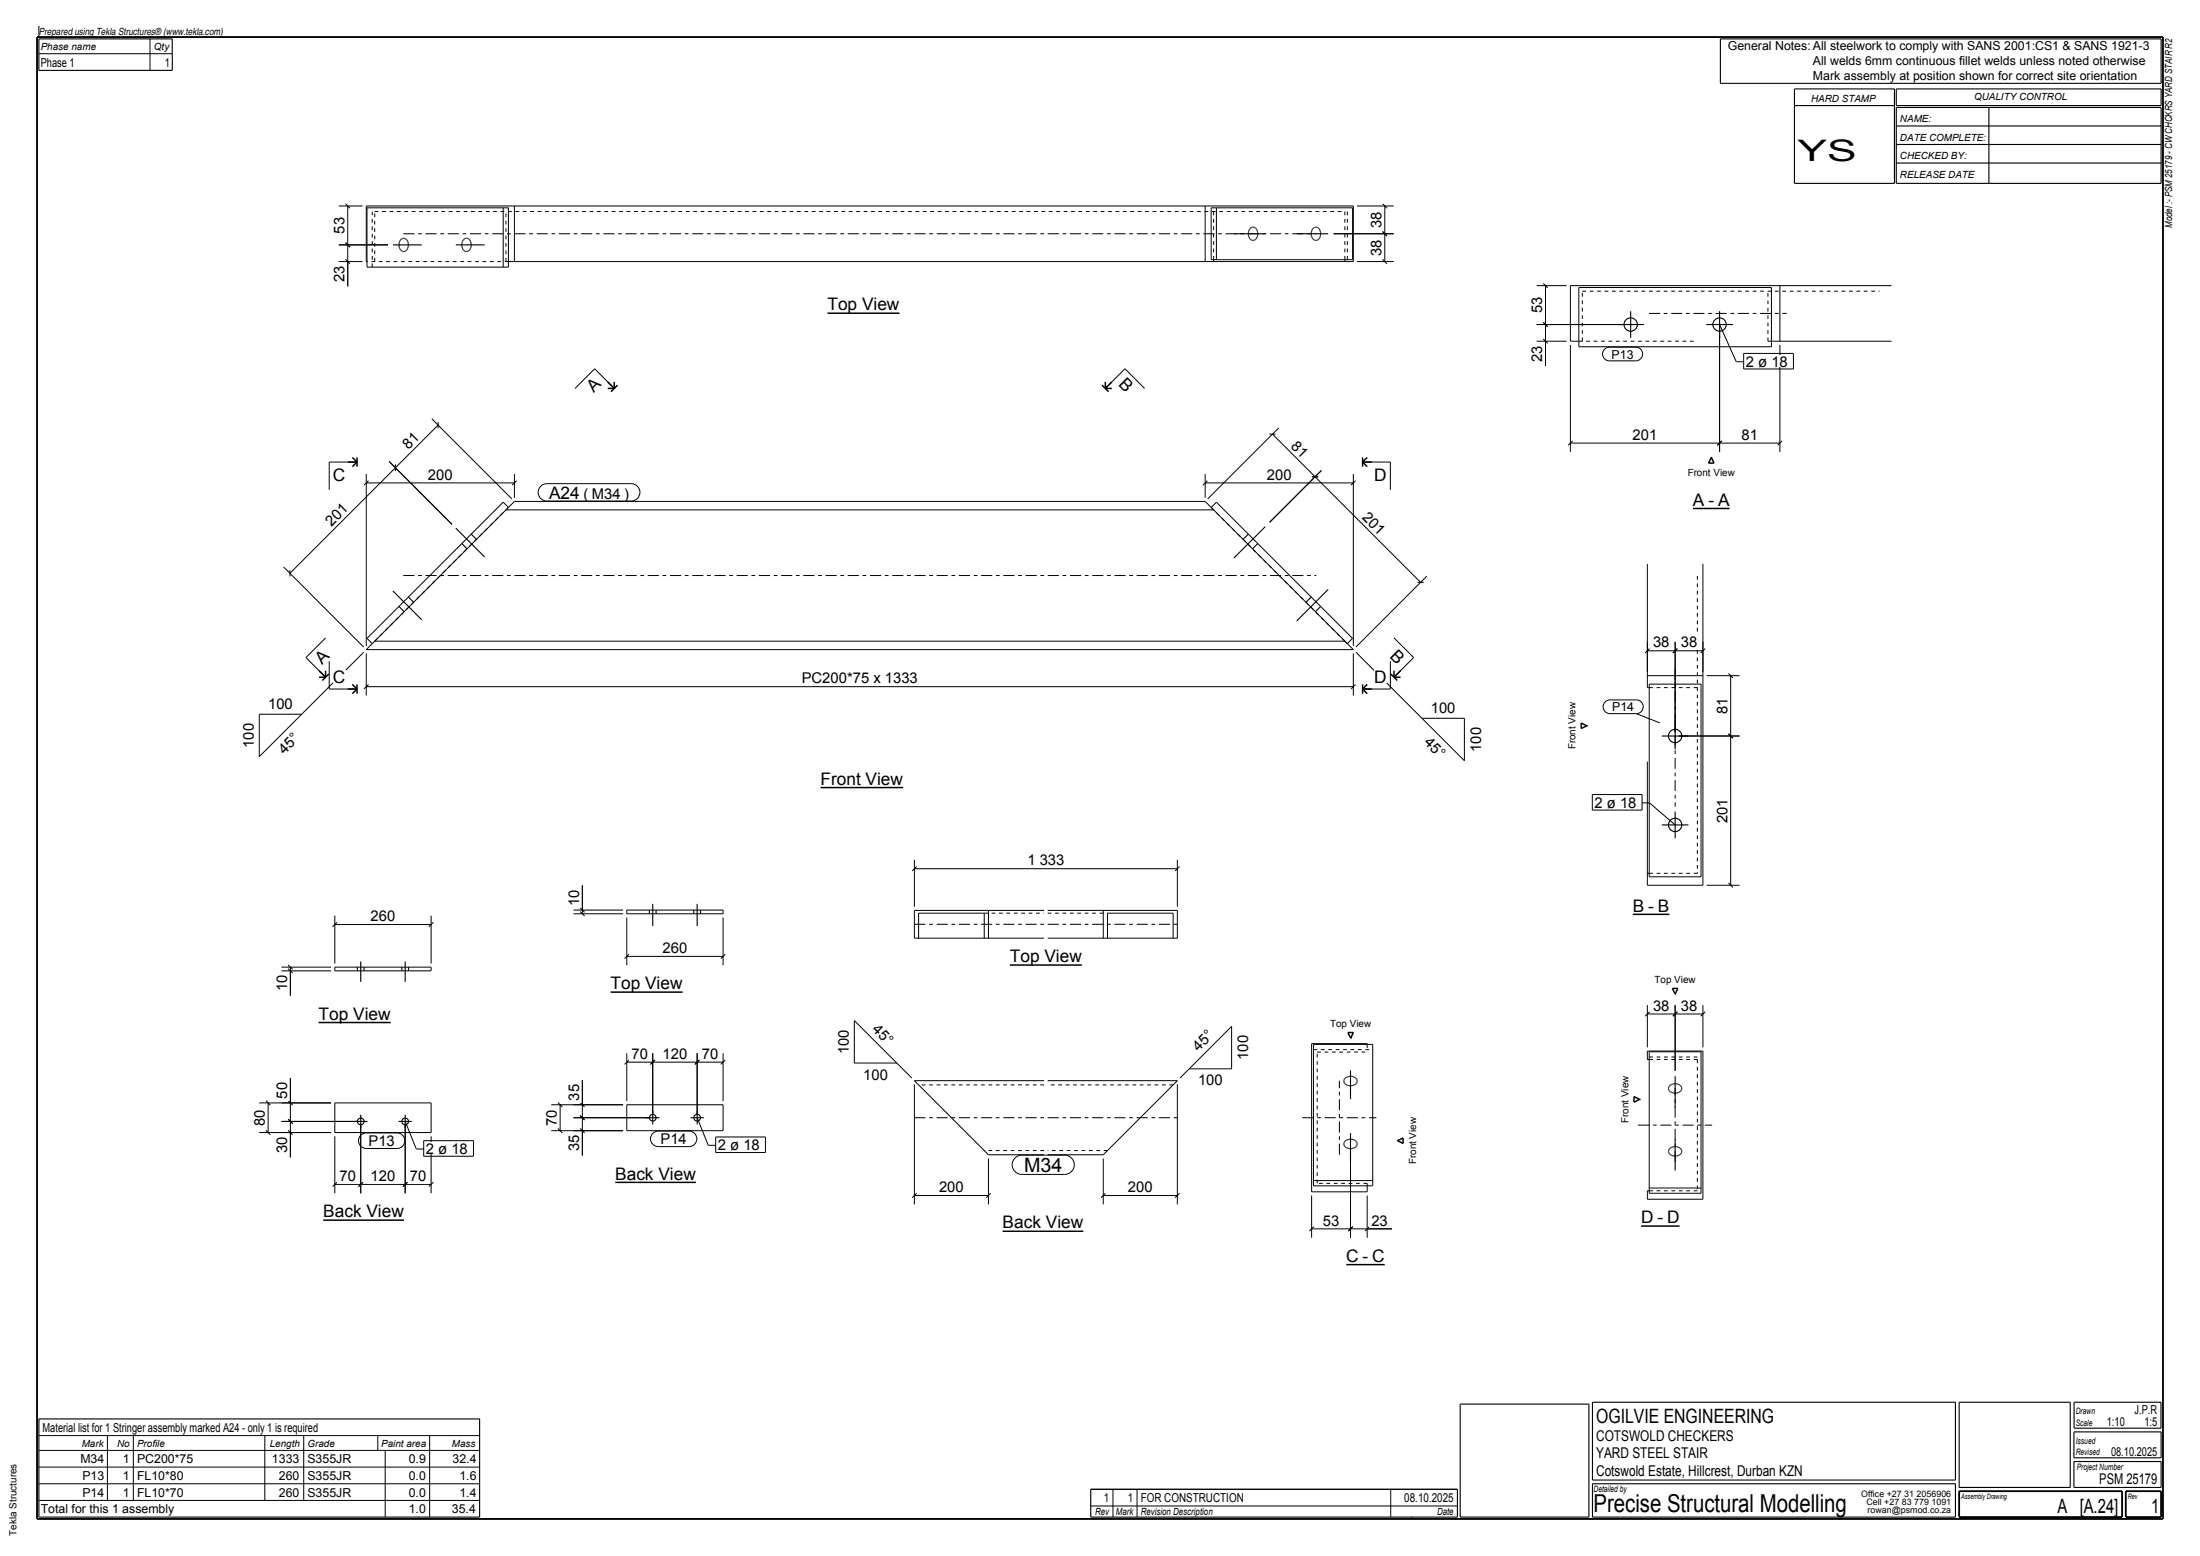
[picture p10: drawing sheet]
<svg xmlns="http://www.w3.org/2000/svg" width="594mm" height="420mm" viewBox="0 0 594 420" stroke-linecap="round" stroke-linejoin="round" font-family="sans-serif">
<path d="M10 10h574v400h-574z" fill="none" stroke="#000" stroke-width=".5"/>
<path d="M221.5 212.6h22.3" fill="none" stroke="#000" stroke-width=".4"/>
<path d="M221.5 208.3h22.3v3.5h-22.3z" fill-rule="evenodd" fill="#fefefb"/>
<path d="M223.4 84.5h19.5" fill="none" stroke="#000" stroke-width=".4"/>
<path d="M223.4 80.3h19.5v3.5h-19.5z" fill-rule="evenodd" fill="#fefefb"/>
<path d="M440.9 246.8h9.8" fill="none" stroke="#000" stroke-width=".4"/>
<g fill="#fefefb">
<path d="M440.9 242.6h3.1v3.4h-3.1z" fill-rule="evenodd"/>
<path d="M445 242.6h1.6v3.4h-1.6z" fill-rule="evenodd"/>
<path d="M447.6 242.6h3.1v3.4h-3.1z" fill-rule="evenodd"/>
</g>
<path d="M457.1 137.2h9.9M426.9 195.1l1.5 .8-1.5 .8z" fill="none" stroke="#000" stroke-width=".4"/>
<g fill="#fefefb">
<path d="M457.1 133h3.1v3.5h-3.1z" fill-rule="evenodd"/>
<path d="M461.3 133h1.5v3.5h-1.5z" fill-rule="evenodd"/>
<path d="M463.9 133h3.1v3.5h-3.1z" fill-rule="evenodd"/>
</g>
<path d="M462 123.5l.8 1.5h-1.5zM363.5 341.3h10.4" fill="none" stroke="#000" stroke-width=".4"/>
<g fill="#fefefb">
<path d="M363.5 337.1h3.4v3.5h-3.4z" fill-rule="evenodd"/>
<path d="M367.9 337.1h1.6v3.5h-1.6z" fill-rule="evenodd"/>
<path d="M370.5 337.1h3.4v3.5h-3.4z" fill-rule="evenodd"/>
</g>
<path d="M363.9 278.7h1.5l-.7 1.5zM377.3 307.9l1.5-.8v1.5zM443.1 331h10.4" fill="none" stroke="#000" stroke-width=".4"/>
<g fill="#fefefb">
<path d="M443.1 326.7h3.4v3.5h-3.4z" fill-rule="evenodd"/>
<path d="M447.5 326.7h1.6v3.5h-1.6z" fill-rule="evenodd"/>
<path d="M450.1 326.7h3.4v3.5h-3.4z" fill-rule="evenodd"/>
</g>
<path d="M86 276h19.5M451.5 266.8h1.5l-.7 1.5zM441.2 296l1.5 .7-1.5 .8z" fill="none" stroke="#000" stroke-width=".4"/>
<path d="M86 271.8h19.5v3.5h-19.5z" fill-rule="evenodd" fill="#fefefb"/>
<path d="M87.3 329.3h21.8" fill="none" stroke="#000" stroke-width=".4"/>
<path d="M87.3 325.1h21.8v3.5h-21.8z" fill-rule="evenodd" fill="#fefefb"/>
<path d="M164.9 267.8h19.4" fill="none" stroke="#000" stroke-width=".4"/>
<path d="M164.9 263.5h19.4v3.5h-19.4z" fill-rule="evenodd" fill="#fefefb"/>
<path d="M166.1 319.1h21.8" fill="none" stroke="#000" stroke-width=".4"/>
<path d="M166.1 314.9h21.8v3.5h-21.8z" fill-rule="evenodd" fill="#fefefb"/>
<path d="M272.7 260.5h19.4" fill="none" stroke="#000" stroke-width=".4"/>
<path d="M272.7 256.2h19.4v3.5h-19.4z" fill-rule="evenodd" fill="#fefefb"/>
<path d="M270.7 332.3h21.8" fill="none" stroke="#000" stroke-width=".4"/>
<path d="M270.7 328.1h21.8v3.5h-21.8z" fill-rule="evenodd" fill="#fefefb"/>
<g fill="none" stroke="#000" stroke-width=".27" stroke-dasharray="1 1 1 1" stroke-linecap="butt">
<path d="M101.2 57.1h261.9M100.5 72.1v-16M101.2 70.6v-13.5M136.6 70.6v-13.5M137.3 70.6h-38.2M327.7 70.1v-13M363.1 70.1v-13M363.8 70.1v-14M427.2 78.6h80.3M426.3 92.1h31.1M427.2 92.1v-13.5M477.3 92.1v-13.5"/>
<path d="M478.3 92.1h-1M137.3 137l-36.8 36.7M327.7 137.6l-.7-.6M458.3 155.5v80.2M363.1 173.1l-35.4-35.5M363.8 173.7l-.7-.6M445.3 185.6h13M445.3 235.7h13M265.7 246.5h16.2M282.9 246.5h16.1M281.9 292.8h-33.9M316.7 292.8h-33.8"/>
<path d="M354.6 283.3h16M355.6 284h13.5M369.1 281.9v2.1M445.3 285.3h14M445.3 286h13M458.3 286v35.4M281.9 310.6h-16.2M299 310.6h-16.1M355.6 319.4v-35.4M369.1 319.4h-13.5M369.1 320.1v-.7M445.3 321.4h13"/>
</g>
<g fill="none" stroke="#000" stroke-width=".27">
<path d="M10.5 7v3M10.5 14.5h36M40.5 10.5v8.5M91.5 55.6h6.4M93.3 55l1.2 1.2M93.9 55.6v21.7M99.1 56.1h38.2v16h-38.2zM135.9 56.1v16M138.9 55.6v15M325.4 55.6v15M327 56.1h38.2v14h-38.2zM328.4 56.1v14"/>
<path d="M366.4 55.6h9.9M373.3 55l1.2 1.2M373.9 55.6v15M91.5 70.6h6.4M91.5 66.1h13.3M93.3 65.5l1.2 1.2M93.3 70l1.2 1.2M99.1 70.6h-.2v-15h266.5v15h-228.1M327.7 70.1v.5M360.1 63.1h16.2M363.1 70.1v.5M366.4 70.6h9.9"/>
<path d="M373.3 62.5l1.2 1.2M373.3 70l1.2 1.2M414.9 77.1h8.1M416.7 76.5l1.2 1.2M417.3 77.1v21.7M426.3 77.6h52v16h-52zM480.6 77.1v15M510.7 77.1h-86.7v15h2.3M414.9 92.1h8.1M414.9 87.6h24.4M416.7 87l1.2 1.2M416.7 91.5l1.2 1.2"/>
<path d="M424 93.1v28.9M464.3 88.6v33.4M464.3 87.6l4.5 10h2M478.3 92.1h32.4M480.6 93.1v28.9M116.6 113l21.6 21.6M118.3 114.7l-40 40M118.3 113.9v1.7M155.2 104.9l5.4-5.4 5.3 5.4M298.4 104.9l5.3-5.4 5.3 5.4M342.7 117.2h1.7M343.6 117.2l40 40"/>
<path d="M345.3 115.5l-19.2 19.1M424 119.6h56.6M424.6 119l-1.2 1.2M464.9 119l-1.2 1.2M481.2 119l-1.2 1.2M96.4 124.7h-7.5v7.5M98.9 127.9v46.4M98.9 130.3h40M99.5 129.7l-1.2 1.2M105.1 124.6l16.9 16.9M106.8 125.4v1.7M136.6 137.6h191.1"/>
<path d="M137.3 137l-1.4-1.5-36.8 36.8 1.4 1.4M138.9 135.3h186.5l40 40h-266.5zM138.9 127.9v6.4M139.5 129.7l-1.2 1.2M325.4 127.9v6.4M325.4 130.3h40M326 129.7l-1.2 1.2M327 137l1.4-1.5 36.8 36.8-1.4 1.4M354.2 128.7h1.7M356.8 127l-14 14M365.4 127.9v46.4M366 129.7l-1.2 1.2"/>
<path d="M367.9 124.7h7.5v7.5M76.6 153l21.6 21.6M78.3 153.9v1.7M382.7 157.2h1.7M385.3 155.5l-19.2 19.1M444.8 152.3v33.3h.5M459.8 152.3v86.7h-15v-33.4M87.9 172.2l-5.3 5.3 5.3 5.3M88.9 178.5v7.5h7.5M98.2 176.1l-28.2 28.1v-11.4h11.5M98.9 176.4v11.3M101.2 173.1h261.9"/>
<path d="M365.4 176.4v11.3M366.1 176.1l17.8 17.8M375.4 178.5v7.5h-7.5M376.4 172.2l5.3 5.3-5.3 5.3M444.8 175.7h15M445.4 175.1l-1.2 1.2M452.3 173.3v24.4M452.9 175.1l-1.2 1.2M460.4 175.1l-1.2 1.2M98.9 185.3h266.5M99.5 184.7l-1.2 1.2M366 184.7l-1.2 1.2"/>
<path d="M383.9 193.9h11.5v11.4zM441.8 192.6l6.3 2.5M444.8 182.4h15M445.3 184.7h14v52h-14zM453.3 198.7h16.4M460.8 182.4h8.9M466.7 198.1l1.2 1.2M466.7 181.8l1.2 1.2M467.3 182.4v56.6M443.4 216.7h2l6.9 6M157.2 239v7.6M246.9 232.1v12.6"/>
<path d="M246.9 234.5h71M247.5 233.9l-1.2 1.2M317.9 232.1v12.6M318.5 233.9l-1.2 1.2M444.8 235.7h.5M460.8 239h8.9M466.7 238.4l1.2 1.2M90.4 247.2v12.9M90.4 249.6h26M91 249l-1.2 1.2M116.4 247.2v12.9M117 249l-1.2 1.2"/>
<path d="M154.8 245.6h13.4M154.8 246.6h13.4M156.6 246l1.2 1.2M156.6 245l1.2 1.2M169.2 245.6h26v1h-26zM169.2 247.6v12.9M169.2 258.1h26M169.8 257.5l-1.2 1.2M195.2 247.6v12.9M195.8 257.5l-1.2 1.2M248 253.2v-6.7h17.7v6.7M266.9 245.7v7.5"/>
<path d="M281.9 245.7h-35v7.5h35M282.9 245.7h35v7.5h-35M297.9 245.7v7.5M299 253.2v-6.7h17.7v6.7M76 261.1h13.4M76 262.1h13.4M77.8 261.5l1.2 1.2M77.8 260.5l1.2 1.2M78.4 261.1v7.7M90.4 261.1h26v1h-26zM444.8 271.3v11.4M444.8 273.7h15"/>
<path d="M445.4 273.1l-1.2 1.2M452.3 271.3v17.7M452.9 273.1l-1.2 1.2M459.8 271.3v11.4M460.4 273.1l-1.2 1.2M70 297.7h19.4M71.8 297.1l1.2 1.2M72.4 297.7v8M77.8 297.1l1.2 1.2M78.4 291v21.4M90.4 297.7h26v8h-26zM148.8 298.2h19.4"/>
<path d="M150.6 297.6l1.2 1.2M151.2 298.2v7M156.6 297.6l1.2 1.2M157.2 291.5v20.4M169.2 284.3v12.9M169.2 298.2h26v7h-26zM169.2 286.7h26M169.8 286.1l-1.2 1.2M176.2 284.3v16.4M176.8 286.1l-1.2 1.2M188.2 284.3v16.4M188.8 286.1l-1.2 1.2"/>
<path d="M195.2 284.3v12.9M195.8 286.1l-1.2 1.2M242.1 286.9h-11.4v-11.4l15.5 15.5M246.9 292.7v32.4M281.9 291.7h-35l20 20h15M282.9 291.7h35l-20 20h-15M317.9 292.7v32.4M321.1 288.5h11.4v-11.5l-13.9 14M354.6 281.9h16v38.2h-16zM369.1 281.9v-.2h-15v40h15v-1.6M445.3 283.9h14v38.2h-14zM445.3 286h-.5v-2.3h15v40h-15v-2.3h.5"/>
<path d="M70 305.7h19.4M71.8 305.1l1.2 1.2M76 302.7h20.4M77.8 302.1l1.2 1.2M77.8 305.1l1.2 1.2M90.4 306.7v15.4M90.4 319.7h26M91 319.1l-1.2 1.2M97.4 303.7v18.4M98 319.1l-1.2 1.2M109.4 303.7v18.4M109.4 302.7l3 7.4h2"/>
<path d="M110 319.1l-1.2 1.2M116.4 306.7v15.4M117 319.1l-1.2 1.2M148.8 305.2h19.4M150.6 304.6l1.2 1.2M154.8 301.7h20.4M156.6 304.6l1.2 1.2M156.6 301.1l1.2 1.2M188.2 301.7l3 7.4h2M266.9 312.7v12.4M297.9 312.7v12.4M354.6 318.7h16"/>
<path d="M364.6 312.9v21.2M246.9 322.7h20M247.5 322.1l-1.2 1.2M267.5 322.1l-1.2 1.2M297.9 322.7h20M298.5 322.1l-1.2 1.2M318.5 322.1l-1.2 1.2M354.1 322.7v11.4M354.1 331.7h21.7M354.7 331.1l-1.2 1.2M365.2 331.1l-1.2 1.2M369.1 322.7v11.4"/>
<path d="M369.7 331.1l-1.2 1.2M445.3 320.7h14M10.5 387.5h119M10.5 391.5h119M10.5 396h119M29 387.5v17.5M36 387.5v17.5M71.5 387.5v17.5M82 387.5v17.5M102 387.5v4M104 391.5v18M116 387.5v22"/>
<path d="M10.5 400.5h119M10.5 405h119M294.5 402h99M294.5 406.5h99M300.5 402v7.5M307 402v7.5M375.5 402v7.5M381 409.5h.1"/>
</g>
<path d="M108.9 63.1h246.5M445.2 84.6h37.2M108.9 155.3h246.5M452.3 180.5v37.2M246.9 249.5h35M282.9 249.5h35M246.9 301.7h35M282.9 301.7h35M351.6 301.7h20M361.6 311.7v-20M442.3 303.7h20M452.3 313.7v-20" fill="none" stroke="#000" stroke-width=".27" stroke-dasharray="3 1 1 1" stroke-linecap="butt"/>
<g fill="none" stroke="#000" stroke-width=".3">
<path d="M10.5 10.5h36v8.5h-36zM464.5 10.5h119v12h-119zM484.5 24h27v25.5h-27zM484.5 28.5h27M512 24h71.5v4.5h-71.5zM512 29h71.5v20.5h-71.5zM512 34h71.5M512 39h71.5M537 29v20.5M512 44h71.5M106.1 66.1h7.8M108.3 64.6a1.31 1.31 0 0 1 1.5 0 1.31 1.31 0 0 1 .5 1.5 1.31 1.31 0 0 1-.5 1.5 1.31 1.31 0 0 1-1.5 0 2.26 2.26 0 0 1 0-3z"/>
<path d="M123.1 66.1h7.7M125.3 64.6a1.31 1.31 0 0 1 1.5 0 1.31 1.31 0 0 1 .4 1.5 1.31 1.31 0 0 1-.4 1.5 1.31 1.31 0 0 1-1.5 0 2.26 2.26 0 0 1 0-3zM333.2 63.1h8.4M337.6 61.6a1.31 1.31 0 0 1 1.5 0 1.31 1.31 0 0 1 .5 1.5 1.3 1.3 0 0 1-.5 1.5 1.3 1.3 0 0 1-1.6-.1 2.29 2.29 0 0 1 .1-2.9zM350.1 63.1h8.5M354.6 61.6a1.31 1.31 0 0 1 1.5 0 1.31 1.31 0 0 1 .5 1.5 1.31 1.31 0 0 1-.5 1.5 1.31 1.31 0 0 1-1.5 0 2.26 2.26 0 0 1 0-3zM436.7 87.6h7.2M440.3 84v7.2M460.7 87.6h7.2M464.3 84v7.2M106.1 159.5l7.8 7.8M123.1 142.6l7.7 7.7"/>
<path d="M124.7 146.7l1.4 1.4M127.2 144.2l1.4 1.4M337.1 144.2l-1.5 1.4M339.6 146.7l-1.4 1.4M341.6 142.1l-8.4 8.5M358.6 159.1l-8.5 8.5M107.7 163.7l1.4 1.4M110.3 161.1l1.4 1.5M354 161.1l-1.4 1.5M356.6 163.7l-1.4 1.4M448.7 198.7h7.2M452.3 195.1v7.2"/>
<path d="M452.3 219.1v7.2M448.7 222.7h7.2M97.4 259.5v5.5M109.4 259.5v5.5M175.3 245.6v1M176.2 244v6M177.1 245.6v1M187.3 245.6v1M188.2 244v6M189.1 245.6v1M96.5 261.1v1M98.3 261.1v1"/>
<path d="M108.5 261.1v1M110.3 261.1v1M176.2 299.9v3.6M188.2 299.9v3.6M363.1 291.1a1.94 1.94 0 0 1 3.3 .8 1.94 1.94 0 0 1-1.8 1.2 1.94 1.94 0 0 1-1.8-1.3zM364.6 288.9v7.8M450.8 293.1a1.94 1.94 0 0 1 3.3 .8 1.94 1.94 0 0 1-1.9 1.2 1.94 1.94 0 0 1-1.7-1.3zM452.3 290.5v8.5M95.6 302.7h3.6M97.4 300.9v3.6M107.6 302.7h3.6M109.4 300.9v3.6"/>
<path d="M174.4 301.7h3.6M186.4 301.7h3.6M363.1 308.1a1.94 1.94 0 0 1 3.3 .8 1.94 1.94 0 0 1-1.8 1.1 1.94 1.94 0 0 1-1.8-1.2zM364.6 305.9v7.7M450.8 310.1a1.94 1.94 0 0 1 3.3 .8 1.94 1.94 0 0 1-1.9 1.1 1.94 1.94 0 0 1-1.7-1.2zM452.3 307.5v8.4M394.3 379h34.7v30.5h-34.7zM430 378.5h98v21h-98zM529 378.5h30v23h-30zM560 378.5h23.5v7h-23.5zM10.5 383h119v26.5h-119zM560 394.5h23.5v7h-23.5z"/>
<path d="M560 386.5h23.5v7h-23.5zM294.5 402h99v7.5h-99zM430 400.5h98v9h-98z"/>
<circle cx="440.3" cy="87.6" r="1.8"/>
<circle cx="464.3" cy="87.6" r="1.8"/>
<circle cx="452.3" cy="198.7" r="1.8"/>
<circle cx="452.3" cy="222.7" r="1.8"/>
<circle cx="97.4" cy="302.7" r=".9"/>
<circle cx="109.4" cy="302.7" r=".9"/>
<circle cx="176.2" cy="301.7" r=".9"/>
<circle cx="188.2" cy="301.7" r=".9"/>
</g>
<path d="M529 402.5h44v7h-44zM574 402.5h9.5v7h-9.5z" fill="none" stroke="#000" stroke-width=".5"/>
<g fill="#fefefb">
<path d="M111.3 115.3l3 3-4 4-3-3z" fill-rule="evenodd"/>
<path d="M385.7 188.8h7.9v4.2h-7.9z" fill-rule="evenodd"/>
<path d="M386.5 197.7l5.1 5.1-3 3-5.1-5.1z" fill-rule="evenodd"/>
<path d="M396.3 195.7h4.2v7.8h-4.2z" fill-rule="evenodd"/>
<path d="M377.5 174.8l2.2 2.2-2.4 2.4-2.2-2.2z" fill-rule="evenodd"/>
</g>
<path d="M375.5 181.9l1.8 1.8M376.4 182.8h1.7M376.4 181v1.8M378.1 181l-1.7 1.8" fill="none" stroke="#000" stroke-width=".4"/>
<path d="M301.8 104l2.5-2.5 2.2 2.2-2.5 2.5z" fill-rule="evenodd" fill="#fefefb"/>
<path d="M297.6 104l1.7 1.7M298.4 104.9h1.8M298.4 103.1v1.8M300.2 103.1l-1.8 1.8" fill="none" stroke="#000" stroke-width=".4"/>
<path d="M157.8 103.7l2.2-2.2 2.5 2.5-2.2 2.2z" fill-rule="evenodd" fill="#fefefb"/>
<path d="M164.1 103.1l1.8 1.8M164.1 104.9h1.8M165.9 103.1v1.8M166.7 104l-1.7 1.7" fill="none" stroke="#000" stroke-width=".4"/>
<path d="M86.7 174.8l2.5 2.4-2.2 2.2-2.5-2.4z" fill-rule="evenodd" fill="#fefefb"/>
<path d="M86.1 181l1.8 1.8M86.1 182.8h1.8M87.9 181v1.8M88.8 181.9l-1.8 1.8" fill="none" stroke="#000" stroke-width=".4"/>
<path d="M89.9 126.5h3.4v3.5h-3.4z" fill-rule="evenodd" fill="#fefefb"/>
<path d="M93.9 124.7h2.5M95.1 123.5l1.3 1.2M96.4 123.5v2.5M96.4 124.7l-1.3 1.3" fill="none" stroke="#000" stroke-width=".4"/>
<path d="M89.9 180.7h3.4v3.5h-3.4z" fill-rule="evenodd" fill="#fefefb"/>
<path d="M93.9 186h2.5M95.1 184.7l1.3 1.3M96.4 184.7v2.5M96.4 186l-1.3 1.2" fill="none" stroke="#000" stroke-width=".4"/>
<path d="M371 180.7h3.4v3.5h-3.4z" fill-rule="evenodd" fill="#fefefb"/>
<path d="M367.9 186h2.5M367.9 186l1.2 1.2M367.9 184.7v2.5M369.1 184.7l-1.2 1.3" fill="none" stroke="#000" stroke-width=".4"/>
<path d="M371 126.5h3.4v3.5h-3.4z" fill-rule="evenodd" fill="#fefefb"/>
<path d="M367.9 124.7h2.5M367.9 124.7l1.2 1.3M367.9 123.5v2.5M369.1 123.5l-1.2 1.2" fill="none" stroke="#000" stroke-width=".4"/>
<g fill="#fefefb">
<path d="M148.2 131.1h8.3v3.6h-8.3z" fill-rule="evenodd"/>
<path d="M148.2 131.1h8.3v3.6h-8.3z" fill-rule="evenodd"/>
<path d="M157.6 131.6h1.3v3.1h-1.3z" fill-rule="evenodd"/>
<path d="M157.6 131.6h1.3v3.1h-1.3z" fill-rule="evenodd"/>
<path d="M159.8 131.6h7.8v3.1h-7.8z" fill-rule="evenodd"/>
<path d="M159.8 131.6h7.8v3.1h-7.8z" fill-rule="evenodd"/>
<path d="M168.5 131.6h1.3v3.1h-1.3z" fill-rule="evenodd"/>
<path d="M168.5 131.6h1.3v3.1h-1.3z" fill-rule="evenodd"/>
</g>
<path d="M145.8 131.4a2.35 2.35 0 0 1 1.8-.9h22.8a2.35 2.35 0 0 1 2.4 2.4 2.35 2.35 0 0 1-2.4 2.3h-22.8a2.35 2.35 0 0 1-2.1-1.3 2.35 2.35 0 0 1 .3-2.5z" fill="none" stroke="#000" stroke-width=".27"/>
<g fill="#fefefb">
<path d="M341.5 125.8h7.8v4.2h-7.8z" fill-rule="evenodd"/>
<path d="M115 125.8h7.8v4.2h-7.8z" fill-rule="evenodd"/>
<path d="M366.8 139.9l2.9-2.9 5.6 5.5-3 3z" fill-rule="evenodd"/>
<path d="M347.5 120.7l3-2.9 4 4-3 2.9z" fill-rule="evenodd"/>
<path d="M86.6 140.1l5.5-5.6 3 3-5.6 5.6z" fill-rule="evenodd"/>
<path d="M215.9 180.8h32.5v4.2h-32.5z" fill-rule="evenodd"/>
<path d="M71.8 187.7h7.9v4.2h-7.9z" fill-rule="evenodd"/>
<path d="M73.8 201.7l5.1-5.1 3 3-5.1 5.1z" fill-rule="evenodd"/>
<path d="M64.9 194.6h4.2v7.8h-4.2z" fill-rule="evenodd"/>
<path d="M369.4 56.5h4.2v5.7h-4.2z" fill-rule="evenodd"/>
<path d="M369.4 64h4.2v5.7h-4.2z" fill-rule="evenodd"/>
<path d="M89.4 58h4.2v5.7h-4.2z" fill-rule="evenodd"/>
<path d="M89.4 71.1h4.2v5.7h-4.2z" fill-rule="evenodd"/>
<path d="M453.2 171.2h5.7v4.2h-5.7z" fill-rule="evenodd"/>
<path d="M435.3 189.5h5.9v2.5h-5.9z" fill-rule="evenodd"/>
<path d="M435.3 189.5h5.9v2.5h-5.9z" fill-rule="evenodd"/>
</g>
<path d="M433.4 189.5l1.3-.6h7.1a1.85 1.85 0 0 1 1.9 1.9 1.85 1.85 0 0 1-1.9 1.8h-7.1a1.85 1.85 0 0 1-1.7-1.1 1.85 1.85 0 0 1 .4-2z" fill="none" stroke="#000" stroke-width=".27"/>
<g fill="#fefefb">
<path d="M430.5 215.1h11.4v3h-11.4z" fill-rule="evenodd"/>
<path d="M430.5 215.1h11.4v3h-11.4z" fill-rule="evenodd"/>
</g>
<path d="M442.8 215.1v3" fill="none" stroke="#fefefb" stroke-width=".27"/>
<path d="M429.9 214.5h13.5v4.2h-13.5z" fill="none" stroke="#000" stroke-width=".27"/>
<g fill="#fefefb">
<path d="M445.7 171.2h5.7v4.2h-5.7z" fill-rule="evenodd"/>
<path d="M462.8 187.7h4.2v5.6h-4.2z" fill-rule="evenodd"/>
<path d="M462.8 214.9h4.2v7.8h-4.2z" fill-rule="evenodd"/>
<path d="M412.8 79.5h4.2v5.7h-4.2z" fill-rule="evenodd"/>
<path d="M435.1 94.3h6v2.5h-6z" fill-rule="evenodd"/>
<path d="M435.1 94.3h6v2.5h-6z" fill-rule="evenodd"/>
</g>
<path d="M433.2 94.2l1.3-.5h7.2a1.85 1.85 0 0 1 1.8 1.8 1.85 1.85 0 0 1-1.8 1.9h-7.2a1.85 1.85 0 0 1-1.7-1.1 1.85 1.85 0 0 1 .4-2.1z" fill="none" stroke="#000" stroke-width=".27"/>
<g fill="#fefefb">
<path d="M469.6 115.1h5.7v4.2h-5.7z" fill-rule="evenodd"/>
<path d="M471.4 96h11.3v3h-11.3z" fill-rule="evenodd"/>
<path d="M471.4 96h11.3v3h-11.3z" fill-rule="evenodd"/>
</g>
<path d="M483.6 96v3" fill="none" stroke="#fefefb" stroke-width=".27"/>
<path d="M470.8 95.4h13.4v4.2h-13.4z" fill="none" stroke="#000" stroke-width=".27"/>
<g fill="#fefefb">
<path d="M412.8 92.6h4.2v5.7h-4.2z" fill-rule="evenodd"/>
<path d="M440.2 115.1h7.9v4.2h-7.9z" fill-rule="evenodd"/>
<path d="M356.6 327.2h5.6v4.2h-5.6z" fill-rule="evenodd"/>
<path d="M369.7 327.2h5.6v4.2h-5.6z" fill-rule="evenodd"/>
<path d="M453.2 269.2h5.7v4.2h-5.7z" fill-rule="evenodd"/>
<path d="M445.7 269.2h5.7v4.2h-5.7z" fill-rule="evenodd"/>
<path d="M99.5 245.1h7.8v4.2h-7.8z" fill-rule="evenodd"/>
<path d="M73.9 262.6h4.2v5.6h-4.2z" fill-rule="evenodd"/>
<path d="M99.5 315.2h7.8v4.2h-7.8z" fill-rule="evenodd"/>
<path d="M99.5 306.4h7.1v3h-7.1z" fill-rule="evenodd"/>
<path d="M99.5 306.4h7.1v3h-7.1z" fill-rule="evenodd"/>
</g>
<path d="M97.4 306.4l.9-.5 .6-.1h8.3a2.1 2.1 0 0 1 2.1 2.1 2.1 2.1 0 0 1-2.1 2.1h-8.3a2.1 2.1 0 0 1-1.9-1.3 2.1 2.1 0 0 1 .4-2.3z" fill="none" stroke="#000" stroke-width=".27"/>
<g fill="#fefefb">
<path d="M91.1 315.2h5.6v4.2h-5.6z" fill-rule="evenodd"/>
<path d="M115 308.5h11.3v3h-11.3z" fill-rule="evenodd"/>
<path d="M115 308.5h11.3v3h-11.3z" fill-rule="evenodd"/>
</g>
<path d="M127.2 308.5v3" fill="none" stroke="#fefefb" stroke-width=".27"/>
<path d="M114.4 307.9h13.4v4.2h-13.4z" fill="none" stroke="#000" stroke-width=".27"/>
<g fill="#fefefb">
<path d="M73.9 291.5h4.2v5.7h-4.2z" fill-rule="evenodd"/>
<path d="M67.9 298.9h4.2v5.6h-4.2z" fill-rule="evenodd"/>
<path d="M73.9 306.2h4.2v5.7h-4.2z" fill-rule="evenodd"/>
<path d="M110.1 315.2h5.6v4.2h-5.6z" fill-rule="evenodd"/>
<path d="M152.7 239.5h4.2v5.6h-4.2z" fill-rule="evenodd"/>
<path d="M178.3 253.6h7.9v4.2h-7.9z" fill-rule="evenodd"/>
<path d="M152.7 305.7h4.2v5.7h-4.2z" fill-rule="evenodd"/>
<path d="M178.3 305.9h7.1v3h-7.1z" fill-rule="evenodd"/>
<path d="M178.3 305.9h7.1v3h-7.1z" fill-rule="evenodd"/>
</g>
<path d="M176.2 305.9l1-.5 .5-.1h8.3a2.1 2.1 0 0 1 2.1 2.1 2.1 2.1 0 0 1-2.1 2.1h-8.3a2.1 2.1 0 0 1-1.9-1.3 2.1 2.1 0 0 1 .4-2.3z" fill="none" stroke="#000" stroke-width=".27"/>
<g fill="#fefefb">
<path d="M146.7 298.9h4.2v5.6h-4.2z" fill-rule="evenodd"/>
<path d="M152.7 292h4.2v5.7h-4.2z" fill-rule="evenodd"/>
<path d="M193.8 307.5h11.4v3h-11.4z" fill-rule="evenodd"/>
<path d="M193.8 307.5h11.4v3h-11.4z" fill-rule="evenodd"/>
</g>
<path d="M206.1 307.5v3" fill="none" stroke="#fefefb" stroke-width=".27"/>
<path d="M193.2 306.9h13.5v4.2h-13.5z" fill="none" stroke="#000" stroke-width=".27"/>
<g fill="#fefefb">
<path d="M188.9 282.2h5.7v4.2h-5.7z" fill-rule="evenodd"/>
<path d="M178.3 282.2h7.9v4.2h-7.9z" fill-rule="evenodd"/>
<path d="M169.9 282.2h5.7v4.2h-5.7z" fill-rule="evenodd"/>
<path d="M276.8 230h11.2v4.2h-11.2z" fill-rule="evenodd"/>
<path d="M303.9 318.2h7.9v4.2h-7.9z" fill-rule="evenodd"/>
<path d="M276.5 312.4h10.4v4h-10.4z" fill-rule="evenodd"/>
<path d="M276.5 312.4h10.4v4h-10.4z" fill-rule="evenodd"/>
</g>
<path d="M273.9 312.8a2.6 2.6 0 0 1 2-1h11.6a2.6 2.6 0 0 1 2.6 2.6 2.6 2.6 0 0 1-2.6 2.6h-11.6a2.6 2.6 0 0 1-2.4-1.5 2.6 2.6 0 0 1 .4-2.7z" fill="none" stroke="#000" stroke-width=".27"/>
<path d="M252.9 318.2h7.9v4.2h-7.9z" fill-rule="evenodd" fill="#fefefb"/>
<text font-size="8" x="485.4" y="43.5">YS</text>
<text font-size="6.7" x="430.3" y="408.2">Precise Structural Modelling</text>
<g font-size="5.3">
<text x="276.5" y="316.4">M34</text>
<text x="431" y="384">OGILVIE ENGINEERING</text>
<text x="555.5" y="408.5">A [A.24]</text>
<text x="580.8" y="408.5">1</text>
</g>
<g font-size="4.7">
<text x="223.4" y="83.8">Top View</text>
<text x="160.3" y="106.2" transform="rotate(-45 160.3 106.2)">A</text>
<text x="301.8" y="104" transform="rotate(45 301.8 104)">B</text>
<text x="89.9" y="130">C</text>
<text x="371" y="130">D</text>
<text x="148.2" y="134.6">A24</text>
<text x="457.1" y="136.5">A</text>
<text x="461.3" y="136.5">-</text>
<text x="463.9" y="136.5">A</text>
<text x="87" y="179.4" transform="rotate(-45 87 179.4)">A</text>
<text x="375.1" y="177.2" transform="rotate(45 375.1 177.2)">B</text>
<text x="89.9" y="184.2">C</text>
<text x="371" y="184.2">D</text>
<text x="221.5" y="211.8">Front View</text>
<text x="440.9" y="246">B - B</text>
<text x="272.7" y="259.7">Top View</text>
<text x="164.9" y="267">Top View</text>
<text x="86" y="275.3">Top View</text>
<text x="166.1" y="318.4">Back View</text>
<text x="87.3" y="328.6">Back View</text>
<text x="270.7" y="331.6">Back View</text>
<text x="443.1" y="330.2">D - D</text>
<text x="363.5" y="340.6">C - C</text>
</g>
<g font-size="4">
<text x="93" y="63.1" transform="rotate(-90 93 63.1)">53</text>
<text x="373" y="61.6" transform="rotate(-90 373 61.6)">38</text>
<text x="373" y="69.1" transform="rotate(-90 373 69.1)">38</text>
<text x="93" y="76.2" transform="rotate(-90 93 76.2)">23</text>
<text x="416.4" y="84.6" transform="rotate(-90 416.4 84.6)">53</text>
<text x="416.4" y="97.7" transform="rotate(-90 416.4 97.7)">23</text>
<text x="471.4" y="99">2 ø 18</text>
<text x="440.8" y="118.7">201</text>
<text x="470.2" y="118.7">81</text>
<text x="110.3" y="121.4" transform="rotate(-45 110.3 121.4)">81</text>
<text x="348.4" y="120.7" transform="rotate(45 348.4 120.7)">81</text>
<text x="115.6" y="129.4">200</text>
<text x="342.1" y="129.4">200</text>
<text x="157.6" y="134.6">(</text>
<text x="159.8" y="134.6">M34</text>
<text x="168.5" y="134.6">)</text>
<text x="89.5" y="142.2" transform="rotate(-45 89.5 142.2)">201</text>
<text x="367.6" y="139.9" transform="rotate(45 367.6 139.9)">201</text>
<text x="446.3" y="174.8">38</text>
<text x="453.8" y="174.8">38</text>
<text x="216.5" y="184.4">PC200*75 x 1333</text>
<text x="72.4" y="191.3">100</text>
<text x="386.3" y="192.4">100</text>
<text x="466.4" y="192.7" transform="rotate(-90 466.4 192.7)">81</text>
<text x="68.5" y="201.8" transform="rotate(-90 68.5 201.8)">100</text>
<text x="76.8" y="203.8" transform="rotate(-45 76.8 203.8)">45°</text>
<text x="384.3" y="200.7" transform="rotate(45 384.3 200.7)">45°</text>
<text x="399.9" y="202.9" transform="rotate(-90 399.9 202.9)">100</text>
<text x="430.5" y="218.1">2 ø 18</text>
<text x="466.4" y="222.1" transform="rotate(-90 466.4 222.1)">201</text>
<text x="277.4" y="233.6">1 333</text>
<text x="156.3" y="244.5" transform="rotate(-90 156.3 244.5)">10</text>
<text x="100.1" y="248.7">260</text>
<text x="178.9" y="257.2">260</text>
<text x="77.5" y="267.6" transform="rotate(-90 77.5 267.6)">10</text>
<text x="446.3" y="272.8">38</text>
<text x="453.8" y="272.8">38</text>
<text x="235.3" y="278" transform="rotate(45 235.3 278)">45°</text>
<text x="170.5" y="285.8">70</text>
<text x="178.9" y="285.8">120</text>
<text x="189.5" y="285.8">70</text>
<text x="229.2" y="284.5" transform="rotate(-90 229.2 284.5)">100</text>
<text x="323.6" y="283.8" transform="rotate(-45 323.6 283.8)">45°</text>
<text x="337" y="286.1" transform="rotate(-90 337 286.1)">100</text>
<text x="233.1" y="291.4">100</text>
<text x="323.5" y="293">100</text>
<text x="77.5" y="296.6" transform="rotate(-90 77.5 296.6)">50</text>
<text x="156.3" y="297.1" transform="rotate(-90 156.3 297.1)">35</text>
<text x="71.5" y="303.9" transform="rotate(-90 71.5 303.9)">80</text>
<text x="150.3" y="303.9" transform="rotate(-90 150.3 303.9)">70</text>
<text x="77.5" y="311.3" transform="rotate(-90 77.5 311.3)">30</text>
<text x="99.5" y="309.4">P13</text>
<text x="115" y="311.5">2 ø 18</text>
<text x="156.3" y="310.8" transform="rotate(-90 156.3 310.8)">35</text>
<text x="178.3" y="308.9">P14</text>
<text x="193.8" y="310.5">2 ø 18</text>
<text x="91.7" y="318.8">70</text>
<text x="100.1" y="318.8">120</text>
<text x="110.7" y="318.8">70</text>
<text x="253.5" y="321.8">200</text>
<text x="304.5" y="321.8">200</text>
<text x="357.2" y="330.8">53</text>
<text x="370.3" y="330.8">23</text>
<text x="431" y="389">COTSWOLD CHECKERS</text>
<text x="431" y="393.5">YARD STEEL STAIR</text>
<text x="431" y="398.5">Cotswold Estate, Hillcrest, Durban KZN</text>
<text x="566.8" y="400.5">PSM 25179</text>
</g>
<g font-size="3.3">
<text x="11" y="18">Phase 1</text>
<text x="44.5" y="18">1</text>
<text x="466.5" y="13.5">General Notes: All steelwork to comply with SANS 2001:CS1 &amp; SANS 1921-3</text>
<text x="489.5" y="17.5">All welds 6mm continuous fillet welds unless noted otherwise</text>
<text x="489.5" y="21.5">Mark assembly at position shown for correct site orientation</text>
<text x="435.1" y="96.8">P13</text>
<text x="435.3" y="192">P14</text>
<text x="576.3" y="381.7">J.P.R</text>
<text x="11.5" y="386.5">Material list for 1 Stringer assembly marked A24 - only 1 is required</text>
<text x="568.8" y="385">1:10</text>
<text x="579" y="385">1:5</text>
<text x="21.7" y="395">M34</text>
<text x="33.1" y="395">1</text>
<text x="37" y="395">PC200*75</text>
<text x="73.4" y="395">1333 S355JR</text>
<text x="110.4" y="395">0.9</text>
<text x="122.2" y="395">32.4</text>
<text x="570" y="393">08.10.2025</text>
<text x="22.2" y="399.5">P13</text>
<text x="33.1" y="399.5">1</text>
<text x="37" y="399.5">FL10*80</text>
<text x="75.3" y="399.5">260 S355JR</text>
<text x="110.4" y="399.5">0.0</text>
<text x="124" y="399.5">1.6</text>
<text x="22.2" y="404">P14</text>
<text x="33.1" y="404">1</text>
<text x="37" y="404">FL10*70</text>
<text x="75.3" y="404">260 S355JR</text>
<text x="110.4" y="404">0.0</text>
<text x="124" y="404">1.4</text>
<text x="298" y="405.5">1</text>
<text x="304.5" y="405.5">1 FOR CONSTRUCTION</text>
<text x="379.2" y="405.5">08.10.2025</text>
<text x="11" y="408.5">Total for this 1 assembly</text>
<text x="110.4" y="408.5">1.0</text>
<text x="122" y="408.5">35.4</text>
</g>
<g font-size="2.7">
<text x="10.5" y="9.5">Prepared using Tekla Structures® (www.tekla.com)</text>
<text x="11" y="13.5">Phase name</text>
<text x="41.6" y="13.5">Qty</text>
<text x="489" y="27.5">HARD STAMP</text>
<text x="533" y="27">QUALITY CONTROL</text>
<text x="513" y="33">NAME:</text>
<text x="513" y="38">DATE COMPLETE:</text>
<text x="513" y="43">CHECKED BY:</text>
<text x="513" y="48">RELEASE DATE</text>
<text x="586.5" y="61.5" transform="rotate(-90 586.5 61.5)">Model :- PSM 25179 - CW CHCKRS YARD STAIR R2</text>
<text x="455.7" y="128.5">Front View</text>
<text x="425.4" y="202.3" transform="rotate(-90 425.4 202.3)">Front View</text>
<text x="446.7" y="265.3">Top View</text>
<text x="359.1" y="277.2">Top View</text>
<text x="439.7" y="303.1" transform="rotate(-90 439.7 303.1)">Front View</text>
<text x="382.3" y="314.3" transform="rotate(-90 382.3 314.3)">Front View</text>
<text x="22.1" y="390.5">Mark</text>
<text x="31.6" y="390.5">No</text>
<text x="37" y="390.5">Profile</text>
<text x="72.8" y="390.5">Length</text>
<text x="83" y="390.5">Grade</text>
<text x="102.9" y="390.5">Paint area</text>
<text x="122" y="390.5">Mass</text>
<text x="295.7" y="409">Rev</text>
<text x="301.3" y="409">Mark</text>
<text x="308" y="409">Revision Description</text>
<text x="388" y="409">Date</text>
<text x="4.5" y="414.5" transform="rotate(-90 4.5 414.5)">Tekla Structures</text>
</g>
<g font-size="2.4">
<text x="560.5" y="381.7">Drawn</text>
<text x="560.5" y="385">Scale</text>
<text x="560.5" y="389.7">Issued</text>
<text x="560.5" y="392.7">Revised</text>
<text x="560.7" y="396.7">Project Number</text>
<text x="430.3" y="402.7">Detailed by</text>
<text x="502.5" y="404">Office +27 31 2056906</text>
<text x="504" y="406.2">Cell +27 83 779 1091</text>
<text x="504.3" y="408.5">rowan@psmod.co.za</text>
</g>
<g font-size="2">
<text x="529.5" y="404.5">Assembly Drawing</text>
<text x="574.5" y="404.5">Rev</text>
</g>
</svg>
